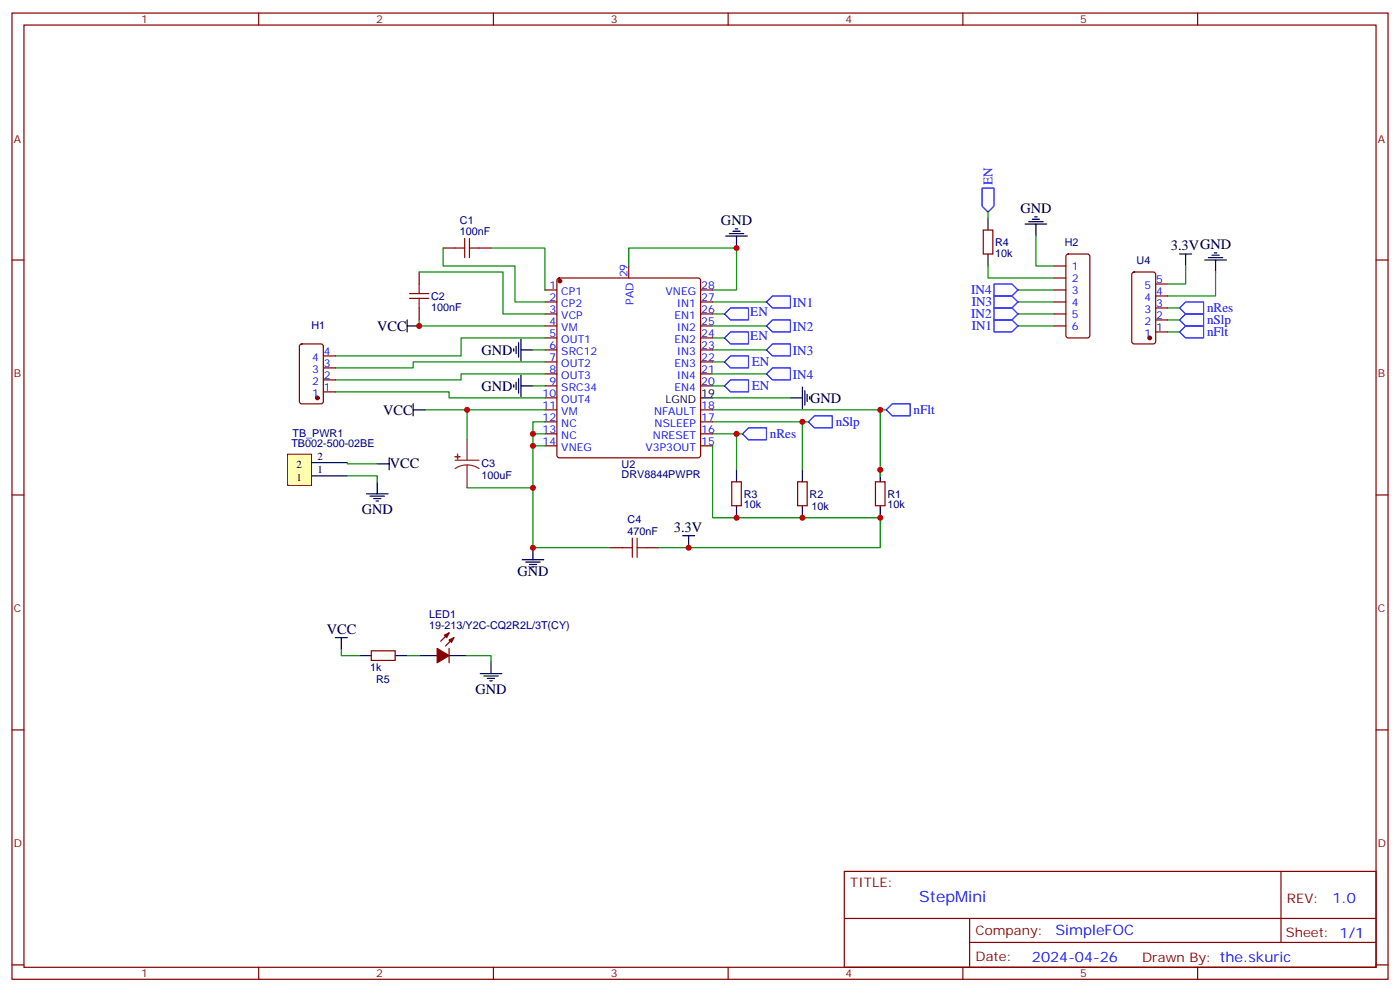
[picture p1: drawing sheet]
<svg xmlns="http://www.w3.org/2000/svg" width="412mm" height="292mm" viewBox="0 0 412 292" stroke-linecap="round" stroke-linejoin="round" font-family="sans-serif">
<g fill="none" stroke="#870000" stroke-width=".35">
<path d="M3.5 3.8h405.4v284.4h-405.4zM7.1 7.4h398.2v277.3h-398.2zM76.2 3.8v3.6M145.3 3.8v3.6M214.5 3.8v3.6M283.6 3.8v3.6M352.8 3.8v3.6M3.5 76.5h3.6M130.5 73h3.6M141.1 73h3.5M289.6 67.7h2.9v7.1h-2.9zM405.3 76.5h3.6"/>
<path d="M123.5 80v3.6M123.5 90.6v3.6M3.5 145.7h3.6M215.5 141.8h2.9v7h-2.9zM234.9 141.8h2.9v7h-2.9zM257.9 141.8h2.8v7h-2.8zM405.3 145.7h3.6M179.9 161.2h3.5M190.5 161.2h3.5M3.5 214.8h3.6M405.3 214.8h3.6M248.7 256.4h156.6v28.3h-156.6z"/>
<path d="M377.3 256.5v20.8M248.7 270.3h156.5M285.6 277.3h119.6M285.6 270.3v14.1M3.5 284h3.6M76.2 284.7v3.5M145.3 284.7v3.5M214.5 284.7v3.5M283.6 284.7v3.5M352.8 284.7v3.5M405.3 284h3.6"/>
</g>
<path d="M134.1 73h2.8M136.9 70.2v5.6M138.3 73h2.8M138.3 70.2v5.6M120.6 87.8h5.7M120.6 86.4h5.7M123.5 83.6v2.8M123.5 87.8v2.8M186.3 158.4v5.6M187.7 158.4v5.6M183.4 161.2h2.9M187.7 161.2h2.8" fill="none" stroke="#a10000" stroke-width=".35"/>
<g fill="none" stroke="#008700" stroke-width=".35">
<path d="M130.5 73v5.3h21.2v10.6h8.8M144.6 73h15.9v12.3M217 73v12.3h-7.1M305.2 69.5v8.8h5.2M123.5 80h24.7v12.4h12.3M123.5 94.2v1.7h37M209.9 92.4h3.5M209.9 99.4h3.5M344 94.2h3.5M344 90.6h3.5M344 97.7h3.5M98.8 115.3h33.5v1.8h28.2"/>
<path d="M209.9 117.1h22.9M125.2 120.6h35.3M137.6 120.6v8.8M157 131.2h3.5M160.5 127.7h-3.5v33.5h22.9M209.9 131.2v21.2h49.4v8.8h-65.3M209.9 127.7h7.1v10.6M209.9 124.1h26.5v14.2M209.9 120.6h51.2M217 127.7h1.7M236.4 124.1h1.7M259.3 120.6v19.4"/>
<path d="M102.3 140h8.8v1.8M137.6 143.5h19.4"/>
</g>
<g fill="none" stroke="#000" stroke-width=".35">
<path d="M213.8 69.5h6.3M214.8 68.8h4.3M215.9 68.1h2.1M216.6 67.3h.7M217 69.5v3.5M291 64.2v3.5M291 74.8v3.5M302 65.9h6.3M303 65.2h4.3M304.1 64.5h2.1M304.8 63.8h.7M305.2 65.9v3.6"/>
<path d="M347.5 74.8h3.5M349.2 74.8v3.5M354.9 76.5h6.3M356 75.8h4.2M357 75.1h2.1M357.7 74.4h.7M358.1 76.5v3.5M119.9 95.9h3.6M119.9 94.2v3.5M121.7 118.9v3.5M151.3 113.2v.7M152 112.5v2.1"/>
<path d="M152.8 111.4v4.3M153.5 113.6h3.5M153.5 110.4v6.3M232.8 117.1h3.6M236.4 113.9v6.4M237.1 115v4.2M237.8 116v2.1M238.5 116.7v.7M111.1 136.5h3.6M114.7 134.7v3.6M121.7 120.6h3.5M217 138.3v3.5"/>
<path d="M236.4 138.3v3.5M259.3 138.3v3.5M107.9 145.3h6.4M109 146h4.2M110.1 146.7h2.1M110.8 147.4h.7M111.1 141.8v3.5M201.1 157.7h3.5M202.8 157.7v3.5M217 148.8v3.6M236.4 148.8v3.6M259.3 148.8v3.6"/>
<path d="M153.8 164.7h6.4M154.9 165.4h4.2M155.9 166.1h2.1M156.6 166.8h.7M157 161.2v3.5"/>
</g>
<path d="M134.1 135.4h7M137.6 136.8l1.8 .3 1.7 .8M137.6 136.8l-1.9 .3-1.6 .8M137.6 129.4v6M137.6 136.8v6.7" fill="none" stroke="#8c2424" stroke-width=".35"/>
<g fill="#8c2424" stroke="#8c2424" stroke-width=".35">
<path d="M134.1 134.4h1.4z"/>
<path d="M134.8 133.7v1.4z"/>
</g>
<path d="M213.4 92.4l1.8-1.8h5.3v3.6h-5.3zM213.4 99.4l1.8-1.7h5.3v3.5h-5.3zM347.5 94.2l1.7-1.8h5.3v3.5h-5.3zM349.2 95.9h5.3v3.5h-5.3l-1.7-1.7zM349.2 88.9h5.3v3.5h-5.3l-1.7-1.8zM213.4 106.5l1.8-1.8h5.3v3.6h-5.3zM220.5 125.9h5.3v3.5h-5.3l-1.8-1.7zM238.1 124.1l1.8-1.7h5.3v3.5h-5.3zM261.1 120.6l1.7-1.7h5.3v3.5h-5.3z" fill="none" stroke="#00f" stroke-width=".35"/>
<path d="M84.7 133.7h7.1v9.1h-7.1z" fill="#ffffb0" stroke="#800000" stroke-width=".29"/>
<g fill="none" stroke="#000" stroke-width=".35">
<path d="M153.5 99.8v6.4M151.3 102.6v.7M152 101.9v2.1M152.8 100.9v4.2M153.5 103h3.5M206.4 117.1h3.5M91.7 136.1h10.6M91.7 140h10.6M98.8 187.6h3.5M100.5 187.6v3.6M105.8 192.9h3.6M116.4 192.9h3.5"/>
<path d="M123.5 192.9h5.3M132.3 192.9h5.3M141.5 198.2h6.3M142.5 198.9h4.3M143.6 199.6h2.1M144.6 194.7v3.5M144.3 200.3h.7"/>
</g>
<g fill="none" stroke="#008700" stroke-width=".35">
<path d="M217 73h-31.8v5.3M291 78.3v3.5h19.4M291 62.4v1.8M349.2 78.3v5.3h-5.2M160.5 99.4h-24.7v5.3h-37M209.9 88.9h15.9M209.9 95.9h15.9M299.9 88.9h10.5M299.9 95.9h10.5M299.9 85.3h10.5M299.9 92.4h10.5M358.1 80v7.1h-14.1"/>
<path d="M157 103h3.5M157 113.6h3.5M160.5 110h-24.7v1.8h-37M160.5 106.5h-38.8v1.8h-22.9M209.9 106.5h3.5M209.9 103h15.9M209.9 110h15.9M209.9 113.6h3.5M102.3 136.1v.4h8.8M160.5 124.1h-3.5v3.6M100.5 191.2v1.7h5.3M119.9 192.9h3.6"/>
<path d="M137.6 192.9h7v1.8"/>
</g>
<g fill="#870000" stroke="#870000" stroke-width=".35">
<path d="M128.8 190.8l3.5 2.1-3.5 2.2z"/>
<path d="M132.3 188.3l1.4-.7-.7 1.5z"/>
<path d="M130.9 186.9l1.4-.7-.7 1.4z"/>
<circle cx="164.9" cy="82.7" r=".53"/>
<circle cx="338.7" cy="99.4" r=".53"/>
<circle cx="93.5" cy="117.1" r=".53"/>
</g>
<g fill="none" stroke="#870000" stroke-width=".35">
<path d="M185.2 78.3v3.5M310.4 78.3h3.6M314.2 75l.5-.2h5.6l.7 .4v23.5l-.4 .7h-5.9l-.7-.4v-23.5zM160.5 85.3h3.5M160.5 88.9h3.5M160.5 92.4h3.5M160.5 95.9h3.5M160.5 99.4h3.5M164.3 82l.4-.2h41l.5 .2 .2 .5v51.5l-.3 .5-.4 .2h-41l-.5-.2-.2-.5v-51.5zM206.4 85.3h3.5M206.4 88.9h3.5M206.4 92.4h3.5"/>
<path d="M206.4 95.9h3.5M206.4 99.4h3.5M310.4 85.3h3.6M310.4 88.9h3.6M310.4 92.4h3.6M310.4 95.9h3.6M310.4 81.8h3.6M333.6 80.3l.5-.3h5.6l.7 .5v20l-.4 .7h-5.9l-.7-.5v-19.9zM340.4 97.7h3.6M340.4 94.2h3.6M340.4 90.6h3.6M340.4 87.1h3.6"/>
<path d="M340.4 83.6h3.6M88.4 101.4l.5-.2h5.6l.7 .4v16.5l-.4 .7-5.9 .1-.7-.5v-16.5zM95.2 115.3h3.6M95.2 111.8h3.6M95.2 108.3h3.6M95.2 104.7h3.6M160.5 103h3.5M160.5 106.5h3.5M160.5 110h3.5M160.5 113.6h3.5M160.5 117.1h3.5M206.4 103h3.5"/>
<path d="M206.4 106.5h3.5M206.4 110h3.5M206.4 113.6h3.5M160.5 120.6h3.5M160.5 124.1h3.5M160.5 127.7h3.5M160.5 131.2h3.5M206.4 120.6h3.5M206.4 124.1h3.5M206.4 127.7h3.5M206.4 131.2h3.5M109.4 191.5h7v2.8h-7z"/>
<path d="M132.3 186.2l-2.5 2.5M132.3 190.8v4.3M133.7 187.6l-2.5 2.5"/>
</g>
<path d="M289.3 55.4h3.5v5.2l-1.8 1.8-1.7-1.8zM225.8 88.9l1.7-1.8h5.3v3.5h-5.3zM225.8 95.9l1.7-1.7h5.3v3.5h-5.3zM292.8 83.6h5.3l1.8 1.7-1.8 1.8h-5.3zM292.8 87.1h5.3l1.8 1.8-1.8 1.7h-5.3zM292.8 90.6h5.3l1.8 1.8-1.8 1.8h-5.3zM292.8 94.2h5.3l1.8 1.7-1.8 1.8h-5.3zM213.4 113.6l1.8-1.8h5.3v3.5h-5.3zM225.8 110l1.7-1.7h5.3v3.5h-5.3zM227.5 101.2h5.3v3.5h-5.3l-1.7-1.7z" fill="none" stroke="#00f" stroke-width=".35"/>
<g fill="#c00">
<circle cx="157" cy="131.2" r=".88"/>
<circle cx="157" cy="143.5" r=".88"/>
<circle cx="157" cy="161.2" r=".88"/>
<circle cx="202.8" cy="161.2" r=".88"/>
<circle cx="217" cy="73" r=".88"/>
<circle cx="236.4" cy="152.4" r=".88"/>
<circle cx="217" cy="152.4" r=".88"/>
<circle cx="259.3" cy="152.4" r=".88"/>
<circle cx="217" cy="127.7" r=".88"/>
<circle cx="236.4" cy="124.1" r=".88"/>
<circle cx="259.3" cy="120.6" r=".88"/>
<circle cx="259.3" cy="138.3" r=".88"/>
<circle cx="137.6" cy="120.6" r=".88"/>
<circle cx="157" cy="127.7" r=".88"/>
<circle cx="123.5" cy="95.9" r=".88"/>
</g>
<text font-size="4.6" fill="#00f" x="270.8" y="265.5">StepMini</text>
<g font-size="4.2">
<text x="300.6" y="62.7">GND</text>
<text x="212.4" y="66.3">GND</text>
<text x="344.9" y="73.6">3.3VGND</text>
<text x="111.1" y="97.3">VCC</text>
<text x="141.8" y="104.3">GND</text>
<text x="141.8" y="114.9">GND</text>
<text x="238.7" y="118.5">GND</text>
<text x="112.8" y="122">VCC</text>
<text x="114.8" y="137.9">VCC</text>
<text x="106.5" y="151.3">GND</text>
<text x="198.5" y="156.5">3.3V</text>
<text x="152.4" y="169.6">GND</text>
<text x="96.3" y="186.6">VCC</text>
<text x="140.1" y="204.2">GND</text>
</g>
<g font-size="4.2" fill="#00f">
<text x="392.5" y="265.7">1.0</text>
<text x="310.9" y="275.3">SimpleFOC</text>
<text x="304" y="283.1">2024-04-26</text>
</g>
<g font-size="3.9" fill="#00f">
<text x="292.4" y="54.4" transform="rotate(-90 292.4 54.4)">EN</text>
<text x="286.1" y="86.6">IN4</text>
<text x="221" y="93.1">EN</text>
<text x="233.5" y="90.2">IN1</text>
<text x="286.1" y="93.6">IN2</text>
<text x="286.2" y="90.1">IN3</text>
<text x="355.5" y="91.9">nRes</text>
<text x="355.5" y="95.4">nSlp</text>
<text x="221" y="100.2">EN</text>
<text x="233.5" y="97.3">IN2</text>
<text x="286.2" y="97.2">IN1</text>
<text x="355.5" y="99">nFlt</text>
<text x="221.5" y="107.8">EN</text>
<text x="233.5" y="104.3">IN3</text>
<text x="233.5" y="111.4">IN4</text>
<text x="221.5" y="114.9">EN</text>
<text x="246.2" y="125.4">nSlp</text>
<text x="269.1" y="121.9">nFlt</text>
<text x="226.8" y="128.9">nRes</text>
</g>
<g font-size="3.9" fill="#800">
<text x="250.5" y="261">TITLE:</text>
<text x="379.1" y="265.7">REV:</text>
<text x="287.4" y="275.2">Company:</text>
<text x="378.7" y="275.8">Sheet: 1/1</text>
<text x="287.4" y="282.9">Date:</text>
<text x="336.4" y="283">Drawn By: the.skuric</text>
</g>
<g font-size="3.2" fill="#800">
<text x="41.6" y="6.8">1</text>
<text x="110.8" y="6.8">2</text>
<text x="179.9" y="6.8">3</text>
<text x="249.1" y="6.8">4</text>
<text x="318.2" y="6.8">5</text>
<text x="4.1" y="41.9">A</text>
<text x="405.9" y="41.9">A</text>
<text x="4.1" y="111.1">B</text>
<text x="405.9" y="111.1">B</text>
<text x="4.1" y="180.2">C</text>
<text x="405.9" y="180.2">C</text>
<text x="4.1" y="249.4">D</text>
<text x="405.9" y="249.4">D</text>
<text x="41.6" y="287.7">1</text>
<text x="110.8" y="287.7">2</text>
<text x="179.9" y="287.7">3</text>
<text x="249.1" y="287.7">4</text>
<text x="318.2" y="287.7">5</text>
</g>
<g font-size="3.2" fill="#000080">
<text x="135.5" y="65.8">C1</text>
<text x="135.5" y="69.1">100nF</text>
<text x="293.2" y="75.5">10k</text>
<text x="293.2" y="72.4">R4</text>
<text x="313.6" y="72.4">H2</text>
<text x="334.8" y="77.6">U4</text>
<text x="127" y="88.2">C2</text>
<text x="127" y="91.4">100nF</text>
<text x="91.7" y="96.9">H1</text>
<text x="85.8" y="131.7">TB002-500-02BE</text>
<text x="86.2" y="128.5">TB_PWR1</text>
<text x="141.8" y="137.6">C3</text>
<text x="183.1" y="137.6">U2</text>
<text x="141.8" y="140.8">100uF</text>
<text x="183.1" y="140.8">DRV8844PWPR</text>
<text x="219.1" y="149.6">10k</text>
<text x="219.1" y="146.4">R3</text>
<text x="238.5" y="146.4">R2</text>
<text x="239.1" y="150">10k</text>
<text x="261.4" y="149.6">10k</text>
<text x="261.4" y="146.4">R1</text>
<text x="184.9" y="154.1">C4</text>
<text x="184.9" y="157.3">470nF</text>
<text x="126.4" y="185.2">19-213/Y2C-CQ2R2L/3T(CY)</text>
<text x="126.4" y="182">LED1</text>
<text x="109" y="197.5">1k</text>
<text x="110.8" y="201.1">R5</text>
</g>
<g font-size="3.2" fill="#00f">
<text x="184.9" y="81.6" transform="rotate(-90 184.9 81.6)">29</text>
<text x="315.7" y="79.3">1</text>
<text x="315.7" y="82.9">2</text>
<text x="340.6" y="83.2">5</text>
<text x="161.9" y="85">1</text>
<text x="161.9" y="88.5">2</text>
<text x="165.3" y="86.7">CP1</text>
<text x="186.6" y="89.6" transform="rotate(-90 186.6 89.6)">PAD</text>
<text x="196.1" y="86.7">VNEG</text>
<text x="206.6" y="88.5">27</text>
<text x="206.6" y="85">28</text>
<text x="315.7" y="86.4">3</text>
<text x="315.7" y="89.9">4</text>
<text x="337.1" y="88.5">4</text>
<text x="337.1" y="85">5</text>
<text x="340.6" y="86.7">4</text>
<text x="161.9" y="92">3</text>
<text x="161.9" y="95.6">4</text>
<text x="165.3" y="90.3">CP2</text>
<text x="165.3" y="93.8">VCP</text>
<text x="198.7" y="93.8">EN1</text>
<text x="199.3" y="90.3">IN1</text>
<text x="206.6" y="95.6">25</text>
<text x="206.6" y="92">26</text>
<text x="315.7" y="93.5">5</text>
<text x="337.1" y="95.6">2</text>
<text x="337.1" y="92">3</text>
<text x="340.6" y="93.8">2</text>
<text x="340.6" y="90.3">3</text>
<text x="161.9" y="99.1">5</text>
<text x="165.3" y="97.3">VM</text>
<text x="165.3" y="100.9">OUT1</text>
<text x="198.7" y="100.9">EN2</text>
<text x="199.3" y="97.3">IN2</text>
<text x="206.6" y="99.1">24</text>
<text x="315.7" y="97">6</text>
<text x="337.1" y="99.1">1</text>
<text x="340.6" y="97.3">1</text>
<text x="91.9" y="106.2">4</text>
<text x="95.4" y="107.9">3</text>
<text x="95.4" y="104.4">4</text>
<text x="161.9" y="102.6">6</text>
<text x="161.9" y="106.2">7</text>
<text x="165.3" y="104.4">SRC12</text>
<text x="165.3" y="107.9">OUT2</text>
<text x="198.7" y="107.9">EN3</text>
<text x="199.3" y="104.4">IN3</text>
<text x="206.6" y="106.2">22</text>
<text x="206.6" y="102.6">23</text>
<text x="91.9" y="113.2">2</text>
<text x="91.9" y="109.7">3</text>
<text x="95.4" y="111.4">2</text>
<text x="161.9" y="109.7">8</text>
<text x="161.9" y="113.2">9</text>
<text x="165.3" y="111.4">OUT3</text>
<text x="199.3" y="111.4">IN4</text>
<text x="206.6" y="113.2">20</text>
<text x="206.6" y="109.7">21</text>
<text x="91.9" y="116.7">1</text>
<text x="95.4" y="115">1</text>
<text x="159.8" y="116.7">10</text>
<text x="165.3" y="115">SRC34</text>
<text x="165.3" y="118.5">OUT4</text>
<text x="198.7" y="115">EN4</text>
<text x="159.8" y="120.3">11</text>
<text x="159.8" y="123.8">12</text>
<text x="165.3" y="122">VM</text>
<text x="165.3" y="125.6">NC</text>
<text x="192.7" y="122">NFAULT</text>
<text x="192.8" y="125.6">NSLEEP</text>
<text x="206.6" y="123.8">17</text>
<text x="206.6" y="120.3">18</text>
<text x="159.8" y="127.3">13</text>
<text x="159.8" y="130.8">14</text>
<text x="165.3" y="129.1">NC</text>
<text x="192.4" y="129.1">NRESET</text>
<text x="206.6" y="130.8">15</text>
<text x="206.6" y="127.3">16</text>
<text x="165.3" y="132.6">VNEG</text>
<text x="190.2" y="132.6">V3P3OUT</text>
</g>
<g font-size="3.2">
<text x="196" y="118.5">LGND</text>
<text x="206.6" y="116.7">19</text>
<text x="87.4" y="137.7">2</text>
<text x="93.5" y="135.4">2</text>
<text x="87.4" y="141.6">1</text>
<text x="93.5" y="139.3">1</text>
</g>
</svg>
